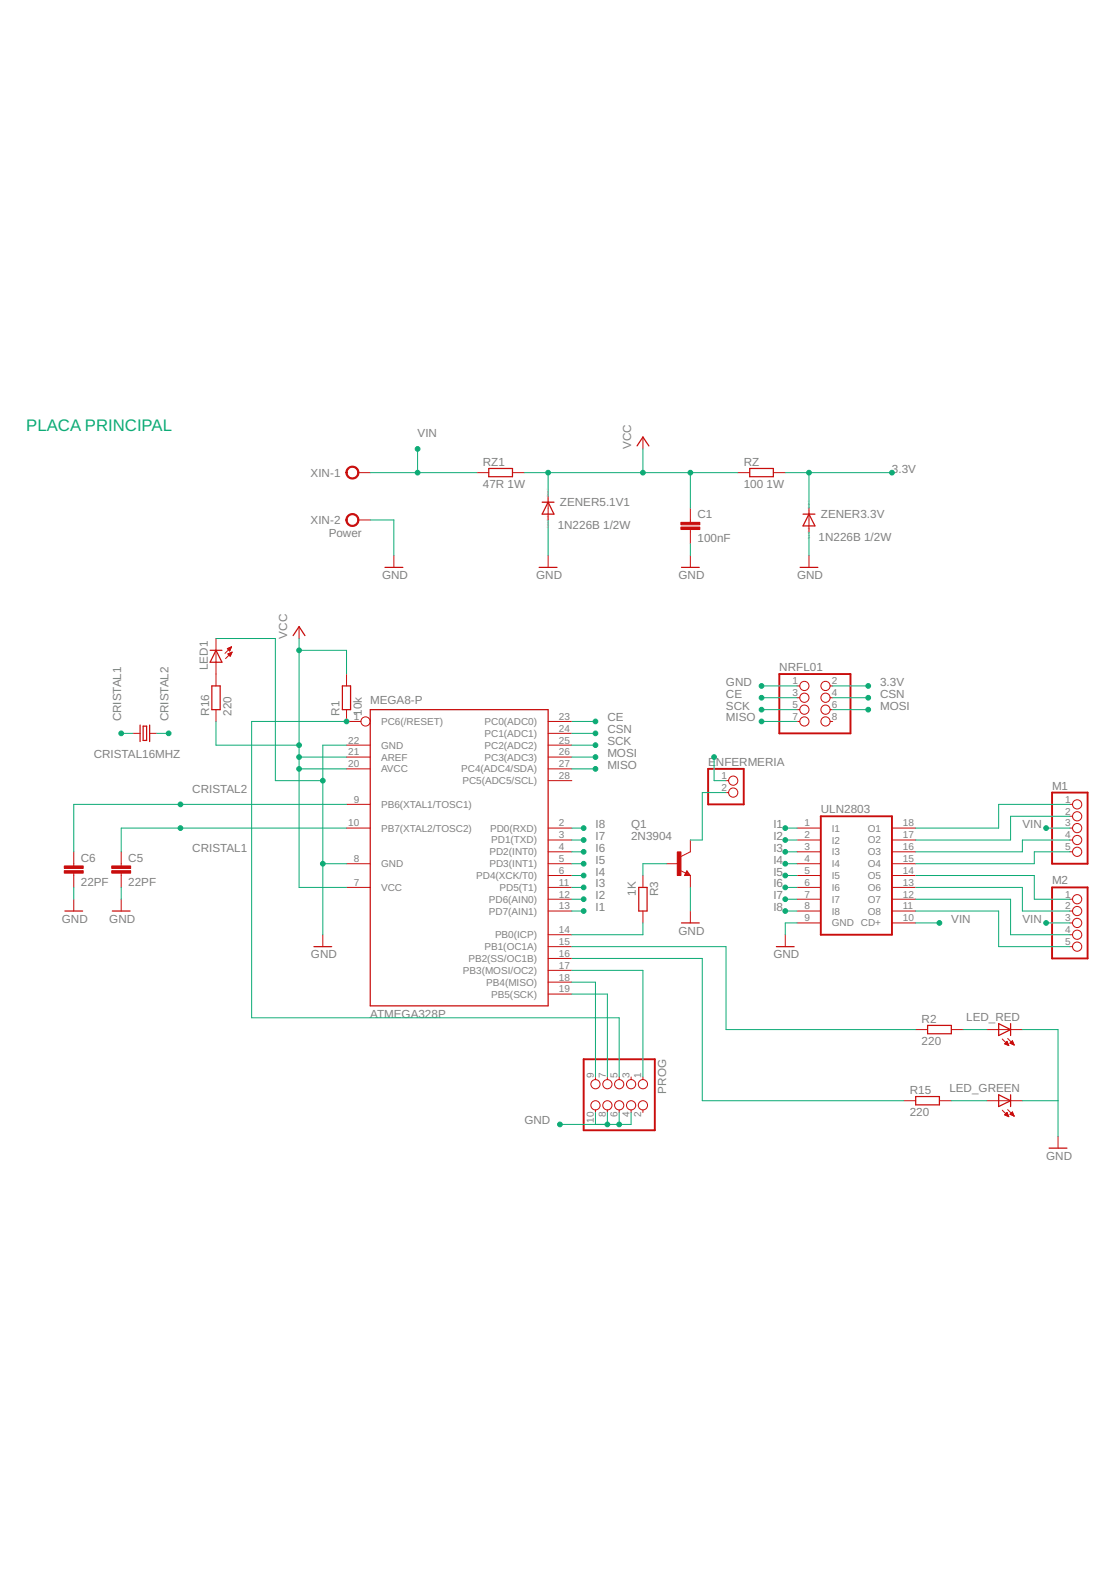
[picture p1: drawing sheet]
<svg xmlns="http://www.w3.org/2000/svg" width="210mm" height="297mm" viewBox="0 0 210 297" stroke-linecap="round" stroke-linejoin="round" font-family="sans-serif">
<g fill="none" stroke="#c90d0c" stroke-width=".23">
<path d="M92 88.2h4.5v1.6h-4.5zM102.1 94.6h2.2M103.2 94.6l1.1 2.2h-2.2zM119.9 84l1.1-1.7 1.2 1.7M141.1 88.2h4.5v1.6h-4.5zM151.2 96.8h2.2M152.3 96.8l1.1 2.3h-2.2zM55.2 119.7l1.1-1.7 1.1 1.7M72.5 106.9h3.3M101.5 106.9h3.4M128.3 106.9h3.3M150.6 106.9h3.4"/>
<path d="M26.4 136.6v3.1M26.9 136.8h.7v2.7h-.7zM28.2 136.6v3.1M39.6 122.5h2.2M39.9 129.2h1.5v4.5h-1.5zM40.7 122.5l1.1 2.2h-2.2zM64.5 129.2h1.5v4.5h-1.5zM69.7 133.7h33.5v55.8h-33.5zM12.2 171.6h3.4M21.1 171.6h3.4M59.1 178.3h3.3M120.2 167.2h1.6v4.4h-1.6z"/>
<path d="M128.3 173.8h3.3M129.3 164.5l.1 .2h-.3l.2-.5 .5 .6h-.7M146.2 178.3h3.3M174.6 193.1h4.5v1.6h-4.5zM188 192.8l2.2 1.1-2.2 1.2zM190.2 192.8v2.3M172.4 206.5h4.4v1.6h-4.4zM188 206.2l2.2 1.1-2.2 1.1zM190.2 206.2v2.2M197.5 216.3h3.4"/>
</g>
<g fill="none" stroke="#c90d0c" stroke-width=".19">
<path d="M67.5 89h2.2M67.5 97.9h2.2M89.8 89h2.2M96.5 89h2.2M103.2 93.5v4.4M121 82.3v2.3M130 95.7v2.7M130 99.7v2.7M138.9 89h2.2M145.6 89h2.2M152.3 95.7v4.5M56.3 118v2.3"/>
<path d="M74.1 104.6v2.3M103.2 104.6v2.3M130 104.6v2.3M152.3 104.6v2.3M25 138.1h1.4M28.2 138.1h1.3M40.7 120.3v8.9M40.7 133.7v2.2M42.8 122.2h.6M42.9 123.2l.8-.4-.4 .8zM42.9 122.3h.5M42.9 123.2h.6"/>
<path d="M43 122.1h.5M43 123.1h.6M43 122.4h.3M43.1 123.3h.4M43.1 122.5h.2M43.2 123.4h.2M43.2 122h.3M43.2 122.6h.1M43.3 123.5h.1M43.3 123h.3M43.4 121.9h.1M43.5 122.9h.1"/>
<path d="M43.6 121.8l-1.2 1.3M43.6 121.8l-.4 .8M43.6 121.8l-.8 .4 .4 .4M43.7 122.8l-1.2 1.3M65.2 133.7v2.2h2.7M65.2 127v2.2M103.2 138.1h4.5M103.2 135.9h4.5M150.1 135.9h.5M150.1 129.2h.5M150.1 131.4h.5M150.1 133.7h.5"/>
<path d="M156.3 135.9h.5M156.3 129.2h.5M156.3 131.4h.5M156.3 133.7h.5M65.2 156h4.5M65.2 151.5h4.5M65.2 140.4h4.5M65.2 142.6h4.5M65.2 144.8h4.5M103.2 156h4.5M103.2 140.4h4.5M103.2 142.6h4.5"/>
<path d="M103.2 144.8h4.5M103.2 158.2h4.5M103.2 147h4.5M130 158.2v2.2l-1.8 .9M136.7 147h.5M136.7 149.3h.5M150.1 156h4.4M150.1 158.2h4.4M167.9 156h4.5M167.9 158.2h4.5M201.4 156h.5M201.4 151.5h.5"/>
<path d="M201.4 158.2h.5M201.4 153.8h.5M13.9 160.4v2.7M13.9 164.5v2.7M13.9 169.4v2.2M22.8 160.4v2.7M22.8 164.5v2.7M22.8 169.4v2.2M60.8 176.1v2.2M65.2 162.7h4.5M65.2 167.2h4.5M103.2 162.7h4.5"/>
<path d="M103.2 167.2h4.5M103.2 178.3h4.5M103.2 176.1h4.5M103.2 171.6h4.5M103.2 169.4h4.5M103.2 164.9h4.5M103.2 160.4h4.5M121 164.9v2.3M121 171.6v2.2M125.5 162.7h2.2M128 163.9l1.1 .6M129.3 164l.7 .9h-1.2z"/>
<path d="M130 164.9v2.3M130 171.6v2.2M147.8 176.1v2.2M150.1 162.7h4.4M150.1 167.2h4.4M150.1 171.6h4.4M150.1 169.4h4.4M150.1 164.9h4.4M150.1 160.4h4.4M150.1 173.8h4.4M167.9 162.7h4.5M167.9 167.2h4.5"/>
<path d="M167.9 171.6h4.5M167.9 169.4h4.5M167.9 164.9h4.5M167.9 160.4h4.5M167.9 173.8h4.5M201.4 178.3h.5M201.4 176.1h.5M201.4 171.6h.5M201.4 169.4h.5M201.4 160.4h.5M201.4 173.8h.5M103.2 187.2h4.5"/>
<path d="M103.2 185h4.5M103.2 182.8h4.5M103.2 180.5h4.5M172.4 193.9h2.2M179.1 193.9h2.2M185.8 193.9h6.7M188.7 195.7l1.2 1.2M189.1 196.6h.7M189.3 196.5h.4M189.3 196.7h.5M189.4 196.4h.3M189.5 196.3h.1"/>
<path d="M189.5 196.8h.3M189.5 196.2h.1M189.6 196.2l-.5 .4 .8 .3M189.6 196.2l.3 .7M189.7 195.6l1.2 1.2M189.8 196.9h.1M190.1 196.5h.7M190.1 196.5l.8 .3M190.2 196.4h.5M190.4 196.6h.4M190.4 196.3h.3M190.5 196.2h.1"/>
<path d="M190.6 196.1h.1M190.6 196.7h.3M190.6 196l-.5 .5M190.6 196l.3 .8M190.8 196.8h.1M112.1 202.9v.4M112.1 209.1v.4M114.3 202.9v.4M114.3 209.1v.4M116.6 202.9v.4M116.6 209.1v.4M118.8 202.9v.4"/>
<path d="M118.8 209.1v.4M121 202.9v.4M121 209.1v.4M170.2 207.3h2.2M176.8 207.3h2.3M185.8 207.3h6.7M188.7 209.1l1.2 1.2M189.1 210h.7M189.3 209.9h.4M189.3 210.1h.5M189.4 209.8h.3M189.5 209.7h.1"/>
<path d="M189.5 210.2h.3M189.6 209.5l-.5 .5 .8 .3M189.6 209.5l.3 .8M189.6 209.6h.1M189.7 209l1.2 1.2M189.8 210.3h.1M190.1 209.9l.5-.5 .3 .8zM190.2 209.9h.6M190.2 209.8h.5M190.3 210h.5M190.4 209.7h.3M190.5 209.6h.1"/>
<path d="M190.6 210.1h.2M190.6 209.5h.1M190.8 210.2h.1M199.2 214v2.3"/>
<circle cx="68.8" cy="135.9" r=".87"/>
<circle cx="151.4" cy="133.7" r=".87"/>
<circle cx="151.4" cy="131.4" r=".87"/>
<circle cx="151.4" cy="135.9" r=".87"/>
<circle cx="151.4" cy="129.2" r=".87"/>
<circle cx="155.4" cy="131.4" r=".87"/>
<circle cx="155.4" cy="135.9" r=".87"/>
<circle cx="155.4" cy="133.7" r=".87"/>
<circle cx="155.4" cy="129.2" r=".87"/>
<circle cx="138" cy="147" r=".87"/>
<circle cx="138" cy="149.3" r=".87"/>
<circle cx="202.8" cy="156" r=".87"/>
<circle cx="202.8" cy="158.2" r=".87"/>
<circle cx="202.8" cy="151.5" r=".87"/>
<circle cx="202.8" cy="153.8" r=".87"/>
<circle cx="202.8" cy="169.4" r=".87"/>
<circle cx="202.8" cy="176.1" r=".87"/>
<circle cx="202.8" cy="160.4" r=".87"/>
<circle cx="202.8" cy="171.6" r=".87"/>
<circle cx="202.8" cy="173.8" r=".87"/>
<circle cx="202.8" cy="178.3" r=".87"/>
<circle cx="112.1" cy="204.2" r=".87"/>
<circle cx="112.1" cy="208.2" r=".87"/>
<circle cx="114.3" cy="208.2" r=".87"/>
<circle cx="114.3" cy="204.2" r=".87"/>
<circle cx="116.6" cy="208.2" r=".87"/>
<circle cx="116.6" cy="204.2" r=".87"/>
<circle cx="118.8" cy="208.2" r=".87"/>
<circle cx="118.8" cy="204.2" r=".87"/>
<circle cx="121" cy="204.2" r=".87"/>
<circle cx="121" cy="208.2" r=".87"/>
</g>
<path d="M146.7 127h13.4v11.1h-13.4zM133.3 144.8h6.7v6.7h-6.7zM154.5 153.8h13.4v22.3h-13.4zM198.1 149.3h6.6v13.4h-6.6zM198.1 167.2h6.6v13.3h-6.6zM109.9 199.5h13.4v13.4h-13.4z" fill="none" stroke="#c90d0c" stroke-width=".36"/>
<g fill="#c90d0c" stroke="#c90d0c" stroke-width=".19">
<path d="M65.5 88.1a1.23 1.23 0 0 1 1.9 .3 1.23 1.23 0 0 1-.8 1.8 1.23 1.23 0 0 1-1.5-1.2h.2a1 1 0 0 1 1.4-.9 1 1 0 0 1 .3 1.6 1 1 0 0 1-1.6-.4l-.1-.3h-.2l.1-.3z" fill-rule="evenodd"/>
<path d="M65.5 97a1.24 1.24 0 0 1 1.9 .4 1.24 1.24 0 0 1-.8 1.8 1.24 1.24 0 0 1-1.5-1.3h.2a1 1 0 0 1 1.4-.9 1 1 0 0 1 .3 1.7 1 1 0 0 1-1.6-.5l-.1-.3h-.2z" fill-rule="evenodd"/>
</g>
<g fill="#c90d0c" stroke="#c90d0c" stroke-width=".19">
<path d="M21 164h3.6v.5h-3.6z"/>
<path d="M21 163.1h3.6v.5h-3.6z"/>
<path d="M12.1 164h3.6v.5h-3.6z"/>
<path d="M12.1 163.1h3.6v.5h-3.6z"/>
<path d="M128.2 99.3h3.5v.4h-3.5z"/>
<path d="M128.2 98.4h3.5v.4h-3.5z"/>
<path d="M127.5 160.5h.7v4.4h-.7z"/>
</g>
<g fill="none" stroke="#0dab76" stroke-width=".19">
<path d="M69.7 89h20.1M69.7 97.9h4.4v6.7M78.6 84.6v4.4M98.7 89h40.2M103.2 89v4.5M103.2 97.9v6.7M121 84.6v4.4M130 89v6.7M147.8 89h20.1M152.3 89v6.7M130 102.4v2.2M152.3 100.2v4.4"/>
<path d="M22.8 138.1h2.2M29.5 138.1h2.2M40.7 135.9v4.5h15.6M40.7 120.3h11.1v26.7h9M56.3 120.3v46.9h8.9M56.3 122.5h8.9v4.5M65.2 135.9h-17.8v55.8h69.2v11.2M107.7 135.9h4.4M107.7 138.1h4.4M143.4 135.9h6.7M143.4 129.2h6.7M143.4 131.4h6.7"/>
<path d="M143.4 133.7h6.7M156.8 129.2h6.6M156.8 131.4h6.6M156.8 133.7h6.6M56.3 144.8h8.9M56.3 142.6h8.9M65.2 140.4h-4.4v35.7M65.2 151.5h-51.3v8.9M65.2 156h-42.4v4.4M107.7 144.8h4.4M107.7 142.6h4.4M107.7 140.4h4.4"/>
<path d="M107.7 156h2.2M107.7 158.2h2.2M134.4 142.6v4.4h2.3M136.7 149.3h-4.5v8.9h-2.2M147.8 156h2.3M147.8 158.2h2.3M196.9 156h4.5M201.4 151.5h-13.4v4.5h-15.6M201.4 153.8h-11.2v4.4h-17.8M201.4 158.2h-8.9v2.2h-20.1M13.9 167.2v2.2M22.8 167.2v2.2"/>
<path d="M60.8 162.7h4.4M107.7 167.2h2.2M107.7 162.7h2.2M107.7 178.3h29v15.6h35.7M107.7 160.4h2.2M107.7 164.9h2.2M107.7 169.4h2.2M107.7 171.6h2.2M121 173.8v2.3h-13.3M125.5 162.7h-4.5v2.2M130 167.2v4.4M147.8 167.2h2.3"/>
<path d="M147.8 162.7h2.3M147.8 160.4h2.3M147.8 164.9h2.3M147.8 169.4h2.3M147.8 171.6h2.3M150.1 173.8h-2.3v2.3M172.4 167.2h20.1v4.4h8.9M172.4 173.8h4.4M172.4 171.6h15.6v6.7h13.4M172.4 169.4h17.8v6.7h11.2M172.4 164.9h22.3v4.5h6.7M196.9 173.8h4.5"/>
<path d="M201.4 160.4h-6.7v2.3h-22.3M107.7 182.8h13.3v20.1M107.7 187.2h6.6v15.7M107.7 185h4.4v17.9M107.7 180.5h24.5v26.8h38M181.3 193.9h4.5M192.5 193.9h6.7v20.1M112.1 209.5v2.3M114.3 209.5v2.3M116.6 209.5v2.3M118.8 209.5v2.3h-13.4M179.1 207.3h6.7"/>
<path d="M192.5 207.3h6.7"/>
</g>
<g fill="#0dab76" stroke="#0dab76" stroke-width=".19">
<circle cx="65.2" cy="135.9" r=".44"/>
<circle cx="56.3" cy="122.5" r=".44"/>
<circle cx="56.3" cy="144.8" r=".44"/>
<circle cx="56.3" cy="142.6" r=".44"/>
<circle cx="56.3" cy="140.4" r=".44"/>
<circle cx="103.2" cy="89" r=".44"/>
<circle cx="121" cy="89" r=".44"/>
<circle cx="130" cy="89" r=".44"/>
<circle cx="60.8" cy="162.7" r=".44"/>
<circle cx="60.8" cy="147" r=".44"/>
<circle cx="143.4" cy="129.2" r=".44"/>
<circle cx="116.6" cy="211.8" r=".44"/>
<circle cx="114.3" cy="211.8" r=".44"/>
<circle cx="105.4" cy="211.8" r=".44"/>
<circle cx="31.7" cy="138.1" r=".44"/>
<circle cx="34" cy="151.5" r=".44"/>
<circle cx="22.8" cy="138.1" r=".44"/>
<circle cx="34" cy="156" r=".44"/>
<circle cx="152.3" cy="89" r=".44"/>
<circle cx="167.9" cy="89" r=".44"/>
<circle cx="163.4" cy="129.2" r=".44"/>
<circle cx="112.1" cy="135.9" r=".44"/>
<circle cx="143.4" cy="131.4" r=".44"/>
<circle cx="143.4" cy="133.7" r=".44"/>
<circle cx="112.1" cy="140.4" r=".44"/>
<circle cx="163.4" cy="131.4" r=".44"/>
<circle cx="112.1" cy="138.1" r=".44"/>
<circle cx="143.4" cy="135.9" r=".44"/>
<circle cx="112.1" cy="144.8" r=".44"/>
<circle cx="163.4" cy="133.7" r=".44"/>
<circle cx="112.1" cy="142.6" r=".44"/>
<circle cx="78.6" cy="89" r=".44"/>
<circle cx="78.6" cy="84.6" r=".44"/>
<circle cx="196.9" cy="156" r=".44"/>
<circle cx="196.9" cy="173.8" r=".44"/>
<circle cx="176.8" cy="173.8" r=".44"/>
<circle cx="134.4" cy="142.6" r=".44"/>
<circle cx="109.9" cy="156" r=".44"/>
<circle cx="147.8" cy="171.6" r=".44"/>
<circle cx="109.9" cy="158.2" r=".44"/>
<circle cx="147.8" cy="169.4" r=".44"/>
<circle cx="109.9" cy="160.4" r=".44"/>
<circle cx="147.8" cy="167.2" r=".44"/>
<circle cx="109.9" cy="162.7" r=".44"/>
<circle cx="147.8" cy="164.9" r=".44"/>
<circle cx="109.9" cy="164.9" r=".44"/>
<circle cx="147.8" cy="162.7" r=".44"/>
<circle cx="109.9" cy="167.2" r=".44"/>
<circle cx="147.8" cy="160.4" r=".44"/>
<circle cx="109.9" cy="169.4" r=".44"/>
<circle cx="147.8" cy="158.2" r=".44"/>
<circle cx="109.9" cy="171.6" r=".44"/>
<circle cx="147.8" cy="156" r=".44"/>
</g>
<text font-size="3.2" fill="#0dab76" x="5" y="81.2">PLACA PRINCIPAL</text>
<g font-size="2.2" fill="#808080">
<text x="78.6" y="82.3">VIN</text>
<text x="58.5" y="89.8">XIN-1</text>
<text x="90.9" y="87.7">RZ1</text>
<text x="118.8" y="84.6" transform="rotate(-90 118.8 84.6)">VCC</text>
<text x="140" y="87.7">RZ</text>
<text x="167.9" y="89">3.3V</text>
<text x="90.9" y="91.9">47R 1W</text>
<text x="105.4" y="95.3">ZENER5.1V1</text>
<text x="140" y="91.9">100</text>
<text x="144.3" y="91.9">1W</text>
<text x="58.5" y="98.7">XIN-2</text>
<text x="61.9" y="101.2">Power</text>
<text x="105" y="99.7">1N226B 1/2W</text>
<text x="131.3" y="97.6">C1</text>
<text x="154.1" y="101.9">1N226B 1/2W</text>
<text x="154.5" y="97.5">ZENER3.3V</text>
<text x="131.3" y="102.1">100nF</text>
<text x="71.9" y="109.1">GND</text>
<text x="100.9" y="109.1">GND</text>
<text x="127.7" y="109.1">GND</text>
<text x="150.1" y="109.1">GND</text>
<text x="54.1" y="120.3" transform="rotate(-90 54.1 120.3)">VCC</text>
<text x="39.1" y="126.2" transform="rotate(-90 39.1 126.2)">LED1</text>
<text x="136.7" y="129.2">GND</text>
<text x="136.7" y="131.4">CE</text>
<text x="146.7" y="126.4">NRFL01</text>
<text x="165.7" y="129.2">3.3V</text>
<text x="165.7" y="131.4">CSN</text>
<text x="22.8" y="135.9" transform="rotate(-90 22.8 135.9)">CRISTAL1</text>
<text x="31.7" y="135.9" transform="rotate(-90 31.7 135.9)">CRISTAL2</text>
<text x="39.4" y="134.8" transform="rotate(-90 39.4 134.8)">R16</text>
<text x="43.6" y="134.8" transform="rotate(-90 43.6 134.8)">220</text>
<text x="63.9" y="134.8" transform="rotate(-90 63.9 134.8)">R1</text>
<text x="68.1" y="134.8" transform="rotate(-90 68.1 134.8)">10k</text>
<text x="69.7" y="132.5">MEGA8-P</text>
<text x="114.3" y="135.9">CE</text>
<text x="136.7" y="133.7">SCK</text>
<text x="136.7" y="135.9">MISO</text>
<text x="165.7" y="133.7">MOSI</text>
<text x="17.7" y="142.8">CRISTAL16MHZ</text>
<text x="114.3" y="140.4">SCK</text>
<text x="114.3" y="138.1">CSN</text>
<text x="114.3" y="142.6">MOSI</text>
<text x="36.2" y="149.3">CRISTAL2</text>
<text x="114.3" y="144.8">MISO</text>
<text x="133.3" y="144.3">E</text>
<text x="134.8" y="144.3">NFERMERIA</text>
<text x="198.1" y="148.7">M1</text>
<text x="112.1" y="156">I8</text>
<text x="118.8" y="156">Q1</text>
<text x="145.6" y="156">I1</text>
<text x="154.5" y="153.1">ULN2803</text>
<text x="192.5" y="156">VIN</text>
<text x="36.2" y="160.4">CRISTAL1</text>
<text x="112.1" y="158.2">I7</text>
<text x="112.1" y="160.4">I6</text>
<text x="118.8" y="158.2">2N3904</text>
<text x="145.6" y="160.4">I3</text>
<text x="145.6" y="158.2">I2</text>
<text x="15.2" y="166.8">22PF</text>
<text x="15.2" y="162.3">C6</text>
<text x="24.1" y="166.8">22PF</text>
<text x="24.1" y="162.3">C5</text>
<text x="112.1" y="162.7">I5</text>
<text x="112.1" y="164.9">I4</text>
<text x="112.1" y="167.1">I3</text>
<text x="145.6" y="167.1">I6</text>
<text x="145.6" y="164.9">I5</text>
<text x="145.6" y="162.7">I4</text>
<text x="198.1" y="166.6">M2</text>
<text x="11.6" y="173.8">GND</text>
<text x="20.6" y="173.8">GND</text>
<text x="112.1" y="169.4">I2</text>
<text x="112.1" y="171.6">I1</text>
<text x="119.7" y="168.7" transform="rotate(-90 119.7 168.7)">1K</text>
<text x="123.9" y="168.8" transform="rotate(-90 123.9 168.8)">R3</text>
<text x="145.6" y="171.6">I8</text>
<text x="145.6" y="169.4">I7</text>
<text x="179.1" y="173.8">VIN</text>
<text x="192.5" y="173.8">VIN</text>
<text x="127.7" y="176.1">GND</text>
<text x="58.5" y="180.5">GND</text>
<text x="145.6" y="180.5">GND</text>
<text x="69.7" y="191.7">ATMEGA328P</text>
<text x="173.5" y="196.8">220</text>
<text x="173.5" y="192.6">R2</text>
<text x="181.9" y="192.4">LED_RED</text>
<text x="125.4" y="206" transform="rotate(-90 125.4 206)">PROG</text>
<text x="171.3" y="206">R15</text>
<text x="178.7" y="205.8">LED_GREEN</text>
<text x="98.7" y="211.8">GND</text>
<text x="171.3" y="210.2">220</text>
<text x="196.9" y="218.5">GND</text>
</g>
<g font-size="1.9" fill="#808080">
<text x="149.2" y="128.9">1</text>
<text x="149.2" y="131.1">3</text>
<text x="156.6" y="128.9">2</text>
<text x="156.6" y="131.1">4</text>
<text x="66.6" y="135.6">1</text>
<text x="71.7" y="136.6">PC6(/RESET)</text>
<text x="91.2" y="136.6">PC0(ADC0)</text>
<text x="105.2" y="137.8">24</text>
<text x="105.2" y="135.6">23</text>
<text x="149.2" y="133.3">5</text>
<text x="149.2" y="135.6">7</text>
<text x="156.6" y="133.3">6</text>
<text x="156.6" y="135.6">8</text>
<text x="65.6" y="140">22</text>
<text x="65.6" y="142.3">21</text>
<text x="71.7" y="141">GND</text>
<text x="71.7" y="143.3">AREF</text>
<text x="91.2" y="143.3">PC3(ADC3)</text>
<text x="91.2" y="141">PC2(ADC2)</text>
<text x="91.2" y="138.8">PC1(ADC1)</text>
<text x="105.2" y="142.3">26</text>
<text x="105.2" y="140">25</text>
<text x="65.6" y="144.5">20</text>
<text x="71.7" y="145.5">AVCC</text>
<text x="86.8" y="145.5">PC4(ADC4/SDA)</text>
<text x="87" y="147.7">PC5(ADC5/SCL)</text>
<text x="105.2" y="146.7">28</text>
<text x="105.2" y="144.5">27</text>
<text x="135.8" y="146.7">1</text>
<text x="135.8" y="149">2</text>
<text x="65.6" y="155.7">10</text>
<text x="66.6" y="151.2">9</text>
<text x="71.7" y="152.2">PB6(XTAL1/TOSC1)</text>
<text x="105.2" y="155.7">2</text>
<text x="151.4" y="155.7">1</text>
<text x="170" y="155.7">18</text>
<text x="200.5" y="151.2">1</text>
<text x="200.5" y="153.4">2</text>
<text x="200.5" y="155.7">3</text>
<text x="71.7" y="156.7">PB7(XTAL2/TOSC2)</text>
<text x="92.1" y="161.1">PD2(INT0)</text>
<text x="92.3" y="156.6">PD0(RXD)</text>
<text x="92.5" y="158.9">PD1(TXD)</text>
<text x="105.2" y="160.1">4</text>
<text x="105.2" y="157.9">3</text>
<text x="151.4" y="157.9">2</text>
<text x="151.4" y="160.1">3</text>
<text x="156.6" y="156.7">I1</text>
<text x="156.6" y="158.9">I2</text>
<text x="156.6" y="161.1">I3</text>
<text x="163.4" y="156.6">O1</text>
<text x="163.4" y="158.9">O2</text>
<text x="163.4" y="161.1">O3</text>
<text x="170" y="157.9">17</text>
<text x="170" y="160.1">16</text>
<text x="200.5" y="157.9">4</text>
<text x="200.5" y="160.1">5</text>
<text x="66.6" y="162.4">8</text>
<text x="66.6" y="166.8">7</text>
<text x="71.7" y="163.3">GND</text>
<text x="71.7" y="167.8">VCC</text>
<text x="89.7" y="165.6">PD4(XCK/T0)</text>
<text x="92.1" y="163.3">PD3(INT1)</text>
<text x="94" y="167.8">PD5(T1)</text>
<text x="105.2" y="166.8">11</text>
<text x="105.2" y="164.6">6</text>
<text x="105.2" y="162.4">5</text>
<text x="151.4" y="162.4">4</text>
<text x="151.4" y="164.6">5</text>
<text x="151.4" y="166.8">6</text>
<text x="156.6" y="163.3">I4</text>
<text x="156.6" y="165.6">I5</text>
<text x="156.6" y="167.8">I6</text>
<text x="163.4" y="163.3">O4</text>
<text x="163.4" y="165.6">O5</text>
<text x="163.4" y="167.8">O6</text>
<text x="170" y="162.4">15</text>
<text x="170" y="164.6">14</text>
<text x="170" y="166.8">13</text>
<text x="92" y="172.3">PD7(AIN1)</text>
<text x="92" y="170">PD6(AIN0)</text>
<text x="105.2" y="171.3">13</text>
<text x="105.2" y="169.1">12</text>
<text x="151.4" y="169.1">7</text>
<text x="151.4" y="171.3">8</text>
<text x="151.4" y="173.5">9</text>
<text x="156.6" y="170">I7</text>
<text x="156.6" y="172.3">I8</text>
<text x="163.4" y="172.3">O8</text>
<text x="163.4" y="170">O7</text>
<text x="170" y="171.3">11</text>
<text x="170" y="169.1">12</text>
<text x="170" y="173.5">10</text>
<text x="200.5" y="169.1">1</text>
<text x="200.5" y="171.3">2</text>
<text x="200.5" y="173.5">3</text>
<text x="91.2" y="179">PB1(OC1A)</text>
<text x="93.2" y="176.7">PB0(ICP)</text>
<text x="105.2" y="178">15</text>
<text x="105.2" y="175.8">14</text>
<text x="156.6" y="174.5">GND CD+</text>
<text x="200.5" y="175.8">4</text>
<text x="200.5" y="178">5</text>
<text x="87.2" y="183.4">PB3(MOSI/OC2)</text>
<text x="88.2" y="181.2">PB2(SS/OC1B)</text>
<text x="91.5" y="185.7">PB4(MISO)</text>
<text x="105.2" y="184.7">18</text>
<text x="105.2" y="182.5">17</text>
<text x="105.2" y="180.2">16</text>
<text x="92.5" y="187.9">PB5(SCK)</text>
<text x="105.2" y="186.9">19</text>
<text x="111.8" y="203" transform="rotate(-90 111.8 203)">9</text>
<text x="114" y="203" transform="rotate(-90 114 203)">7</text>
<text x="116.3" y="203" transform="rotate(-90 116.3 203)">5</text>
<text x="118.5" y="203" transform="rotate(-90 118.5 203)">3</text>
<text x="120.7" y="203" transform="rotate(-90 120.7 203)">1</text>
<text x="111.8" y="211.4" transform="rotate(-90 111.8 211.4)">10</text>
<text x="114" y="210.4" transform="rotate(-90 114 210.4)">8</text>
<text x="116.3" y="210.4" transform="rotate(-90 116.3 210.4)">6</text>
<text x="118.5" y="210.4" transform="rotate(-90 118.5 210.4)">4</text>
<text x="120.7" y="210.4" transform="rotate(-90 120.7 210.4)">2</text>
</g>
<g font-size=".5" fill="#ffba08">
<text x="103.3" y="94.9" transform="rotate(-90 103.3 94.9)">SpiceOrder 2</text>
<text x="103.3" y="99.4" transform="rotate(-90 103.3 99.4)">SpiceOrder</text>
<text x="103.3" y="96.8" transform="rotate(-90 103.3 96.8)">1</text>
<text x="152.5" y="101.6" transform="rotate(-90 152.5 101.6)">SpiceOrder</text>
<text x="152.5" y="99" transform="rotate(-90 152.5 99)">1</text>
<text x="152.5" y="97.1" transform="rotate(-90 152.5 97.1)">SpiceOrder 2</text>
</g>
</svg>
